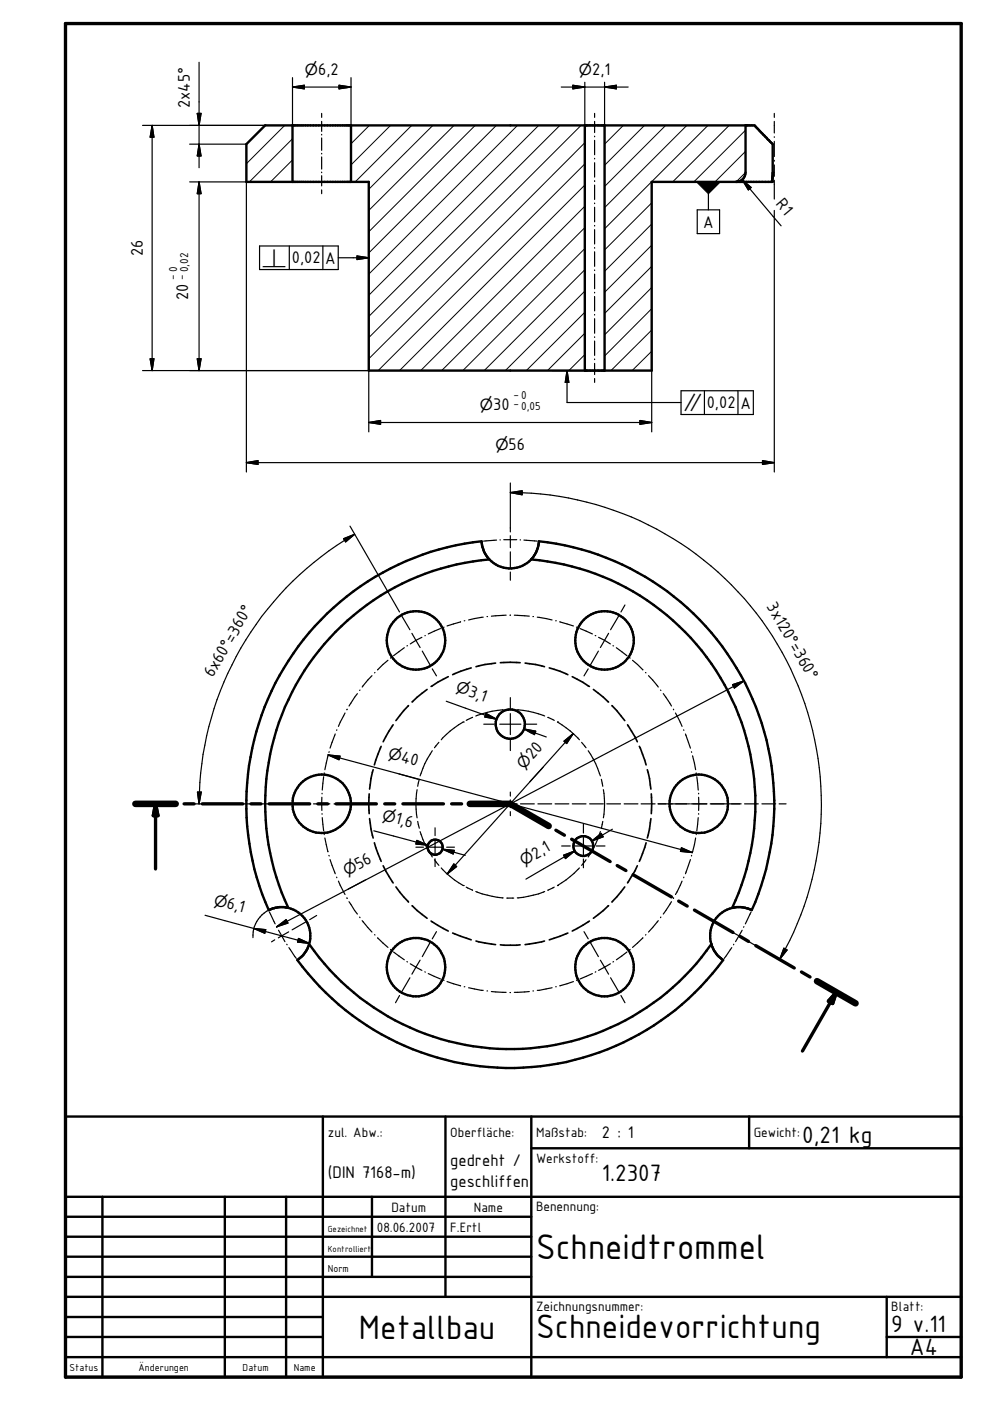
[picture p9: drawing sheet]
<svg xmlns="http://www.w3.org/2000/svg" width="210mm" height="297mm" viewBox="0 0 210 297" stroke-linecap="round" stroke-linejoin="round" font-family="sans-serif">
<g fill="none" stroke="#000" stroke-width=".35">
<path d="M80.8 158.2l-1.4 4M83.4 153.7l-2.2 3.6M86.6 149.6l-2.7 3.2M90.6 146.2l-3.2 2.6M95 143.5l-3.6 2M99.9 141.6l-3.9 1.4M105.1 140.6l-2.3 .3-1.9 .5M106.1 140.5h4.2M111.3 140.6l2.2 .3 1.9 .5M116.5 141.6l2.2 .7 1.7 .7M121.3 143.5l3.7 2M125.8 146.2l3.2 2.6"/>
<path d="M129.8 149.6l2.7 3.2M133.1 153.7l2 3.6M135.6 158.2l1.4 4M78.3 168.3v4.2M78.4 173.6l.3 2.2 .4 1.9M79.1 163.2l-.4 1.9-.3 2.2M79.4 178.7l1.4 3.9M137 178.7l-1.4 3.9M137.2 163.2l.5 1.9 .3 2.2M138 173.6l-.3 2.2-.5 1.9M138.1 168.3v4.2M81.2 183.6l2.2 3.6"/>
<path d="M83.9 188l2.7 3.3M87.4 192l3.2 2.7M91.4 195.3l3.6 2.1M96 197.8l3.9 1.5M100.9 199.5l4.2 .8M115.4 199.5l-4.1 .8M120.4 197.8l-3.9 1.5M125 195.3l-3.7 2.1M129 192l-3.2 2.7M132.5 188l-2.7 3.3M135.1 183.6l-2 3.6M106.1 200.3h4.2"/>
</g>
<g fill="none" stroke="#000" stroke-width=".51">
<path d="M52.2 30.6l4-4h103.8l3.8 4v7.3l-.2 .7h-25.4v40h-60v-40h-26zM62 26.6v12M74.4 26.6v12M124 26.6v52M128.2 26.6v52M158.1 26.6v10a2 2 0 0 1-2.1 2M163.7 38.4h.1M103.8 118.6a6.1 6.1 0 0 0 9.9-1.7l.6-2.1a56 56 0 0 1 45.1 78.2l-.9-.4-1.4-.3-1.9 .2M103.8 118.6a5.9 5.9 0 0 1-1.7-3.8 55.9 55.9 0 0 0-45.1 78.2l.9-.4 1.4-.3 1.8 .2M103.8 118.6a52 52 0 0 0-42.7 73.9M112.6 118.6a52 52 0 0 1 42.6 73.9M61.1 192.5a6 6 0 0 1 4.4 7.7"/>
<path d="M155.2 192.5a6 6 0 0 0-4.4 7.7M65.5 200.2a6.1 6.1 0 0 1-1.8 2.8l-.7 .5a55.9 55.9 0 0 0 90.3 0l-1.3-1.1-.6-.9-.6-1.3M65.5 200.2a51.9 51.9 0 0 0 85.3 0M13.9 236.7h189.9v55.3h-189.9zM68.5 236.7v55.3M94.4 236.7v38.3M112.6 236.7v55.3M158.8 236.7v6.8M13.9 258h98.7M13.9 253.7h189.9M21.7 253.7v38.3M47.7 253.7v38.3"/>
<path d="M60.7 253.7v38.3M78.9 253.7v17M112.6 243.5h91.2M13.9 262.2h98.7M13.9 266.4h98.7M13.9 270.7h98.7M13.9 275h189.9M13.9 279.2h54.6M188 275v12.7M13.9 283.5h54.6M13.9 287.7h189.9M188 283.5h15.8"/>
<circle cx="88.2" cy="135.8" r="6.2"/>
<circle cx="128.2" cy="135.8" r="6.2"/>
<circle cx="108.2" cy="153.5" r="3.1"/>
<circle cx="68.2" cy="170.4" r="6.2"/>
<circle cx="92.3" cy="179.6" r="1.6"/>
<circle cx="123.7" cy="179.4" r="2.12"/>
<circle cx="148.2" cy="170.4" r="6.2"/>
<circle cx="88.2" cy="205.1" r="6.2"/>
<circle cx="128.2" cy="205.1" r="6.2"/>
</g>
<g fill="#000">
<circle cx="124" cy="26.6" r=".25"/>
<circle cx="158.1" cy="26.6" r=".25"/>
<circle cx="163.6" cy="38.6" r=".25"/>
<circle cx="163.6" cy="38.5" r=".25"/>
<circle cx="163.7" cy="38.5" r=".25"/>
<circle cx="124" cy="78.6" r=".25"/>
</g>
<g fill="none" stroke="#000" stroke-width=".71">
<path d="M13.9 5h189.9v287h-189.9zM28.7 170.4h8.6M33 170.4l.5 2.5h-1zM33 170.4v13.8M39 170.4h2.1M42.9 170.4h8.6M53.2 170.4h2.1M57.1 170.4h8.6M67.4 170.4h2.1M71.2 170.4h8.6M81.6 170.4h2.1M85.4 170.4h8.6"/>
<path d="M95.8 170.4h2.1M99.6 170.4h8.6l8.1 4.7M117.9 176l1.8 1.1M121.2 177.9l8.2 4.8M130.9 183.5l1.8 1.1M134.2 185.5l8.2 4.7M143.9 191.1l1.8 1M147.2 193l8.2 4.7M156.9 198.5l1.8 1.1M160.2 200.5l8.2 4.7M169.9 206.1l1.8 1M173.2 208l8.2 4.7"/>
<path d="M177.3 210.4l-.8 2.4-.9-.5zM177.3 210.4l-7.2 12.4"/>
</g>
<path d="M28.7 170.4h8.6M99.6 170.4h8.6l8.1 4.7M173.2 208l8.2 4.7" fill="none" stroke="#000" stroke-width="1.4"/>
<g fill="#000">
<path d="M62 18.5l2.5-.4v.7zM71.9 18.1l2.5 .4-2.5 .3zM121.5 18.1l2.5 .4-2.5 .3zM128.2 18.5l2.5-.4v.7zM32.3 26.6l.3 2.5h-.8zM41.8 24h.8l-.4 2.6zM42.2 30.6l.4 2.5h-.8zM147.7 38.6h5l-2.5 2.5zM157.4 38.1l1.9 1.7-.6 .5zM42.2 38.6l.4 2.5h-.8zM75.7 54.3l2.5 .4-2.5 .3zM31.8 76.1h.8l-.3 2.5z"/>
<path d="M41.8 76.1h.8l-.4 2.5zM52.2 98.1l2.5-.4v.8zM78.2 89.6l2.5-.4v.8zM120.2 78.6l.4 2.5h-.8zM135.7 89.2l2.5 .4-2.5 .4zM161.7 97.7l2.5 .4-2.5 .4zM72.9 114.2l2.3-.9-1.9 1.6zM108.2 104.4l2.5-.3v.8zM103 151.3l2.3 1.2-2.5-.5zM111.1 154.6l2.5 .4-.3 .8zM119.6 157.1l1.9-1.6-1.4 2.1zM155.3 145.2l2.4-.8-2 1.5z"/>
<path d="M33 170.4l.5 2.5h-1zM41.9 167.9h.8l-.5 2.5zM69.6 160.1l2.5 .2-.2 .8zM88.4 178.2l2.3 1-2.5-.3zM125.5 178.3l2-1.6 .4 .7zM53.8 196.8l2.5 .3-.2 .8zM58.6 196.5l2.1-1.5 .3 .7zM63.3 199l2.3 1-2.5-.3zM96.2 183.2l.6 .5-2 1.6zM93.8 180l2.5 .3-.2 .8zM119.5 181.3l2.3-.9-1.9 1.6zM144.5 179.7l2.3 1.1-2.5-.3z"/>
<path d="M166.2 201l.7 .4-1.6 2zM177.3 210.4l-.8 2.4-.9-.5z"/>
</g>
<g fill="none" stroke="#000" stroke-width=".21">
<path d="M60.4 26.6l-8.2 8.1M62 38.4l-.2 .2M62 33.9l-4.6 4.7M62 29.4l-9.1 9.2M78.3 26.6l-3.9 3.9M82.8 26.6l-8.4 8.4M87.3 26.6l-12 12M91.8 26.6l-13.6 13.5M96.3 26.6l-18.1 18M100.8 26.6l-22.6 22.5M105.2 26.6l-27 27M109.7 26.6l-31.5 31.5"/>
<path d="M114.2 26.6l-36 36M118.7 26.6l-40.5 40.5M123.2 26.6l-45 45M124 39.2l-39.3 39.4M124 34.8l-43.8 43.8M124 30.3l-45.8 45.8M132.2 26.6l-4 4M136.7 26.6l-8.5 8.5M141.1 26.6l-12.9 12.9M145.6 26.6l-17.4 17.4M150.1 26.6l-21.9 21.9M154.6 26.6l-12 12"/>
<path d="M158.1 36.6l-2 2M158.1 32.1l-6.5 6.5M158.1 27.6l-11 11M124 57.2l-21.3 21.4M124 52.7l-25.9 25.9M124 48.3l-30.4 30.3M124 43.7l-34.8 34.9M138.2 56.5l-10 10M138.2 52l-10 10M138.2 43l-10 10M138.2 47.5l-10 10M124 61.7l-16.9 16.9"/>
<path d="M124 75.2l-3.4 3.4M124 70.7l-7.9 7.9M124 66.2l-12.4 12.4M138.2 61l-10 10M138.2 74.5l-4.2 4.1M138.2 70l-8.7 8.6M138.2 65.4l-10 10.1"/>
</g>
<g fill="none" stroke="#000" stroke-width=".25">
<path d="M42.2 13.2v22.4M62 18.5l2.5-.4v.7zM62 18.5h12.4M62 16.5v10.1M71.9 18.1l2.5 .4-2.5 .3zM74.4 16.5v10.1M119 18.5h14.2M121.5 18.1l2.5 .4-2.5 .3zM124 17.4v9.2M128.2 18.5l2.5-.4v.7zM128.2 17.4v9.2M30.2 26.6h26"/>
<path d="M32.3 26.6l.3 2.5h-.8zM32.3 26.6v52M40.2 38.6h12v61.5M40.2 30.6h12M41.8 24h.8l-.4 2.6zM42.2 30.6l.4 2.5h-.8zM42.2 38.6l.4 2.5h-.8zM42.2 38.6v40M68.2 24v.9M68.2 25.7v2.2M68.2 28.5v.1M68.2 29.3v2.6"/>
<path d="M68.2 32.5v.1M68.2 33.3v2.6M68.2 36.5v.1M68.2 37.3v2.1M126.1 24v.9M126.1 25.7v2.4M126.1 28.9v.1M126.1 29.8v3M126.1 33.6v.1M126.1 34.5v3M126.1 38.3v.2M126.1 39.2v3.1"/>
<path d="M147.7 38.6h5l-2.5 2.5zM157.4 38.1l1.9 1.7-.6 .5zM157.4 38.1l8.2 9.8M164.2 24v.9M164.2 25.7v2.5M164.2 29v.1M164.2 30v3.2M164.2 34v.2M164.2 35v2.4M164.2 38.2v4M55 52.2h16.7v4.9h-16.7zM61.3 52.2v4.9"/>
<path d="M68.2 40.3v.8M68.5 52.2v4.9M71.7 54.7h6.5M75.7 54.3l2.5 .4-2.5 .3zM126.1 43.1v.1M126.1 43.9v3.1M126.1 47.8v.1M126.1 48.7v3M126.1 52.5v.1M126.1 53.4v3.1M126.1 57.2v.2M126.1 58.1v3.1"/>
<path d="M147.8 44.5h4.8v5h-4.8zM150.2 41.1v3.4M164.2 44.6v55.5M30.2 78.6h48v13M31.8 76.1h.8l-.3 2.5zM41.8 76.1h.8l-.4 2.5zM117.1 78.6h8.9M120.2 78.6l.4 2.5h-.8zM120.2 78.6v6.7h24.2M126.1 62v.1M126.1 62.9v3M126.1 66.7v.1"/>
<path d="M126.1 67.6v3.1M126.1 71.4v.1M126.1 72.3v3.1M126.1 76.1v.1M126.1 77v2.4M126.2 78.6h2M138.2 78.6v13M52.2 98.1l2.5-.4v.8zM52.2 98.1h112M78.2 89.6l2.5-.4v.8zM78.2 89.6h60M126.1 80.3v.8"/>
<path d="M135.7 89.2l2.5 .4-2.5 .4zM144.4 82.8h15.3v5.1h-15.3zM149.4 82.8v5.1M156.5 82.8v5.1M161.7 97.7l2.5 .4-2.5 .4zM72.9 114.2l2.3-.9-1.9 1.6zM74.2 111.5l10.5 18.3M75.2 113.3a66.1 66.1 0 0 0-33 57.1M84.5 119.7l-.1 .1M87.9 118.2l-2.7 1.2M88.7 117.9l-.1 .1M92.2 116.8l-2.8 .9"/>
<path d="M93 116.5l-.1 .1M96.6 115.7l-2.9 .6M97.3 115.5h.2M101 114.9l-2.8 .4M101.7 114.8h.1M105.3 114.5l-2.8 .2M106 114.5h.1M106.8 114.4h2.8M108.2 104.4l2.5-.3v.8zM108.2 102.4v10.4M108.2 113.6v2.5M108.2 117v3.4"/>
<path d="M108.2 104.4a66 66 0 0 1 57.1 99M110.3 114.5h.1M111.1 114.5l2.8 .2M114.6 114.8h.1M115.4 114.9l2.8 .4M119 115.5h.1M119.8 115.7l2.8 .6M123.4 116.5v.1M124.2 116.8l2.8 .9M127.7 117.9l.1 .1M128.5 118.2l2.7 1.2M131.9 119.7l.1 .1"/>
<path d="M63 137.4l-1.7 2.4M63.5 136.7v.1M65.8 133.8l-1.8 2.3M66.4 133.2l-.1 .1M69 130.5l-2.1 2.1M69.6 129.9l-.1 .1M72.3 127.4l-2.2 2M73 126.9l-.1 .1M75.9 124.7l-2.4 1.7M76.6 124.2h-.1M79.8 122.2l-2.6 1.6M80.5 121.8h-.1"/>
<path d="M82.3 140l-2.2 2M82.9 139.4l-.1 .1M83.7 120.1l-2.6 1.3M85.1 130.5l1.8 3M85.7 137.3l-2.3 1.7M86.4 136.9h-.1M87.3 134.3l.9 1.5M88.2 135.8l.9 1.5M88.2 135.8l-1.2 .7M89.5 135.1l-1.3 .7M89.5 138l1.7 3.1M90.2 134.7l-.1 .1"/>
<path d="M93.4 133.3l-2.6 1.1M94.1 133h-.1M97.7 131.8l-2.9 .9M98.4 131.6h.2M102.4 130.9l-3 .5M103.3 130.7h.1M107.3 130.4l-3.1 .2M108.1 130.4h.1M108.2 121.3v1.7M109.1 130.4l3.1 .2M113 130.7h.1M113.9 130.9l3.2 .5"/>
<path d="M117.8 131.6h.1M118.7 131.8l2.9 .9M122.2 133h.1M123 133.3l2.6 1.1M126.2 134.7l.1 .1M126.9 138l-1.8 3.1M126.9 135.1l1.3 .7M128.2 135.8l-.9 1.5M128.2 135.8l1.2 .7M129 134.3l-.8 1.5M130 136.9h.1M130.7 137.3l2.2 1.7"/>
<path d="M131.2 130.5l-1.7 3M132.5 128.3l-.8 1.5M132.6 120.1l2.7 1.3M133.5 139.4l.1 .1M134.1 140l2.2 2M135.9 121.8h.1M136.6 122.2l2.5 1.6M139.7 124.2h.2M140.5 124.7l2.3 1.7M143.4 126.9l.1 .1M144.1 127.4l2.2 2M146.8 129.9l.1 .1"/>
<path d="M147.4 130.5l2.1 2.1M149.9 133.2l.2 .1M150.5 133.8l1.9 2.3M152.9 136.7v.1M153.4 137.4l1.6 2.4M53.6 157.9l-.6 2.9M53.8 157.1v.1M54.8 153.5l-.8 2.9M55.1 152.7v.1M56.4 149.3l-1.1 2.7M56.7 148.5v.1M58.3 145.1l-1.3 2.7"/>
<path d="M58.6 144.4v.1M60.5 141.1l-1.5 2.6M60.9 140.4v.1M69.8 159.4l-.1 .1M71.1 155.6l-1.1 3M71.4 154.7v.2M73.2 151.2l-1.4 2.8M73.6 150.4l-.1 .1M75.8 147.1l-1.8 2.6M76.3 146.3l-.1 .1M78.9 143.3l-2.1 2.4M79.5 142.6l-.1 .1"/>
<path d="M91.7 159.2l-.5 .7a17.4 17.4 0 0 0-2.1 4.6M91.7 141.8l.8 1.5M93 157.4l-.9 1.1M94.6 148.7l10.7 3.8M98.2 153.1h.1M98.2 153.1l-2.7 1.9-1.9 1.8M100.2 152.1h.1M100.2 152.1l-1.4 .6M102.6 153.5h2.2M102.9 151.6l2.4 .9M103 151.3l2.3 1.2-2.5-.5zM106 153.5h4.4"/>
<path d="M106.7 150.5l-2.3 .3-3.5 1M107.4 150.5h1.5M108.2 147.9v2.3M108.2 151.3v4.4M108.2 156.9v2.2M109.7 150.5l2.3 .3 3.5 1M111.1 154.6l2.5 .4-.3 .8zM111.1 154.6l1.8 .6M111.1 154.6l2.5 .4-.2 .5M111.1 154.6l1.6 .8M111.5 153.5h2.3M113.1 155.3l2.7 1"/>
<path d="M116.2 152.1h.1M116.2 152.1l1.3 .6M118.2 153.1h.1M118.2 153.1l2.7 1.9 2 1.8M119.6 157.1l1.9-1.6-1.4 2.1zM121.5 155.5l-26.7 29.8M123.3 157.4l.9 1.1M124.7 159.2l1.6 2.7 1 2.6M124.7 141.8l-.9 1.5M136.9 142.6v.1M137.5 143.3l2.1 2.4M140 146.3l.1 .1"/>
<path d="M140.6 147.1l1.8 2.6M142.8 150.4v.1M143.2 151.2l1.4 2.8M144.9 154.7l.1 .2M145.3 155.6l1.1 3M146.6 159.4v.1M155.3 145.2l2.4-.8-2 1.5zM155.4 140.4l.1 .1M155.9 141.1l1.5 2.6M157.7 144.4l.1 .1M157.7 144.4l-99.1 52.1M158.1 145.1l1.3 2.7"/>
<path d="M159.7 148.5v.1M160 149.3l1 2.7M161.3 152.7v.1M161.5 153.5l.9 2.9M162.6 157.1v.1M162.7 157.9l.6 2.9M40.2 170.4h21.1M41.9 167.9h.8l-.5 2.5zM52.2 171.4l.2 3M52.2 170.6v.1M52.3 166.9l-.1 3M52.4 175.1v.2"/>
<path d="M52.4 166.1v.1M52.5 176l.4 2.9M52.8 162.4l-.3 3M52.9 161.5v.2M53 179.7v.1M62.1 170.4h3.5M66.5 170.4h3.4M68.2 169v2.8M68.3 168.2v.1M68.3 172.5v.1M68.3 173.4l.3 2.7M68.6 164.7l-.3 2.8"/>
<path d="M68.7 163.9v.1M68.7 176.9v.1M68.9 177.7l.7 2.9M69.6 160.1l2.5 .2-.2 .8zM69.6 160.3l-.7 2.9M69.6 160.1l77.2 20.7M70.8 170.4h3.5M75.2 170.4h1.7M79.2 176.1l11.5 3.1M84.6 164.1l4.1 1.1M88.2 179.6h1.6M88.3 178.6l2.4 .6"/>
<path d="M88.4 178.2l2.3 1-2.5-.3zM88.4 167.4l-.2 3 .2 3M88.6 174.2l.3 1.4M88.9 165.2l-.3 1.5M89.1 176.3l1 2.6 1.6 2.8M90.6 179.6h3.3M92.2 175.5v1.7M92.2 178v3.3M94.7 179.6h1.7M105.7 170.4h.8M107.4 170.4h2.2M108.2 167.9v.9"/>
<path d="M108.2 169.6v1.6M108.2 172.1v.8M110.4 170.4h2.9M114 170.4h3M115.1 162.7l-2.7 3M117.7 170.4h2.9M119.1 179.4h1.8M121.3 170.4h2.9M121.8 179.4h3.7M123.7 174.8v1.8M123.7 177.5v3.7M125 170.4h2.9"/>
<path d="M125.5 178.3l2-1.6 .4 .7zM126.4 179.4h1.9M127.3 176.3l-1 2.6-1.6 2.8M127.5 165.2l.3 1.5M127.8 174.2l-.3 1.4M127.9 167.4l.3 3-.3 3M128.7 170.4h2.9M129.8 175.8l-4.3 2.5M132.3 170.4h3M135.9 170.4h3M139.5 170.4h6.7M144.5 179.7l2.3 1.1-2.5-.3z"/>
<path d="M146.4 170.4h3.5M146.9 160.3l.6 2.9M147.5 177.7l-.6 2.9M147.6 163.9v.1M147.6 176.9v.1M147.7 164.7l.3 2.8M148 173.4l-.3 2.7M148.1 168.2v.1M148.1 172.5v.1M148.1 169v2.8M150.6 170.4h6.5M157.9 170.4h2.9"/>
<path d="M161.5 170.4h3M163.4 179.7v.1M163.4 161.5v.2M163.6 162.4l.3 3M163.9 176l-.4 2.9M164 166.1v.1M164 175.1v.2M164 166.9l.2 3M164.2 170.6v.1M164.2 171.4l-.2 3M165.2 170.4h1.5M43.5 194.1l10.3 2.7"/>
<path d="M53.1 180.5l.7 2.9M53.8 196.8l2.5 .3-.2 .8zM53.8 196.8l11.8 3.2M53.9 184.1v.1M54.1 185l.9 2.7M55.2 188.5v.1M55.5 189.3l1.1 2.6M56.8 192.6l.1 .1M57.1 193.3l1.2 2.6M58.3 199.3l-.7 .4M58.6 196.5l2.1-1.5 .3 .7zM58.6 196.5l.1 .1"/>
<path d="M59.1 197.2l.6 1.2M59.7 198.4l-.7 .4M59.7 198.4l.7 1.2M61.1 192.5a6.1 6.1 0 0 0-7.5 6.3M61.2 197.6l-1.5 .8M63.3 199l2.3 1-2.5-.3zM64.9 195.4l-3 1.7M67.1 194.1l-1.4 .9M69.7 181.4l.1 .1M70 182.2l1.1 3.1M71.4 186v.1M71.8 186.8l1.4 2.9"/>
<path d="M73.5 190.4l.1 .1M74 191.2l1.8 2.6M76.2 194.4l.1 .2M76.8 195.2l2.1 2.4M77.5 186.6l-3.7 1.9M79.4 198.2h.1M80.1 198.8l2.2 2.1M91.2 199.8l-1.7 3M92.1 182.3l.9 1.2M92.2 182.1v1.6M92.5 197.5l-.8 1.6M93.6 184l2.8 2.6 1.8 1.1"/>
<path d="M93.8 180l2.5 .3-.2 .8zM93.8 180l4.8 1.4M96.2 183.2l.6 .5-2 1.6zM98.2 187.7h.1M98.8 188.1l1.4 .7M100.9 189a21.3 21.3 0 0 0 5.8 1.4M107.4 190.4h1.5M115.5 189l-2.4 .8-3.4 .6M117.5 188.1l-1.3 .7M118.2 187.7h.1M119.5 181.3l2.3-.9-1.9 1.6zM121.8 180.4l-2.1 1.3"/>
<path d="M121.8 180.4l-10.3 6M122.9 184l-2.9 2.6-1.8 1.1M123.7 182.1v1.9M123.8 197.5l.9 1.6M124.2 182.3l-.9 1.2M125.1 199.8l1.8 3M136.3 198.8l-2.2 2.1M136.9 198.2h.1M139.6 195.2l-2.1 2.4M140.1 194.4l-.1 .2M142.4 191.2l-1.8 2.6M142.8 190.4v.1"/>
<path d="M144.6 186.8l-1.4 2.9M145 186l-.1 .1M146.4 182.2l-1.1 3.1M146.6 181.4v.1M149.2 194.1l1.5 .9M151.5 195.4l2.9 1.7M155.2 197.6l1.5 .8M156.7 198.4l.7 .4M156.7 198.4l-.7 1.2M157.4 197.2l-.7 1.2M157.7 196.5l-.1 .1M158.1 199.3l8.9 5.1"/>
<path d="M159.3 193.3l-1.3 2.6M159.6 192.6l-.1 .1M160.9 189.3l-1 2.6M161.2 188.5l-.1 .1M162.2 185l-.8 2.7M162.4 184.1v.1M163.2 180.5l-.6 2.9M60.8 200.2l.1 .1M61.3 200.9l1.5 2.3M63.2 203.8h.1M63.7 204.4l1.8 2.2M66 207.2l.1 .1"/>
<path d="M66.5 207.9l2.1 2.1M69.1 210.5l.1 .1M69.7 211.1l2.2 2M72.5 213.5l.1 .1M73.2 214.1l2.3 1.8M76.1 216.3l.1 .1M76.8 216.8l2.5 1.6M79.9 218.7l.2 .1M80.7 219.2l2.6 1.4M82.8 201.3l.1 .1M83.4 201.8l2.3 1.7M84.7 211.1l-.8 1.5"/>
<path d="M86.3 203.9l.1 .1M86.9 207.3l-1.8 3.1M87 204.3l1.2 .8M88.2 205.1l-.9 1.4M88.2 205.1l1.3 .6M89.1 203.6l-.9 1.5M90.1 206l.1 .1M90.8 206.4l2.6 1.2M94 207.8l.1 .1M94.8 208.1l2.8 .9M97.6 209h.1M98.4 209.2h.2"/>
<path d="M99.4 209.4l3 .6M103.3 210.1h.1M104.2 210.2l3.1 .2M108.1 210.4h.1M112.2 210.2l-3.1 .2M113 210.1h.1M117.1 209.4l-3.2 .6M117.8 209.2h.1M121.6 208.1l-2.9 .9M122.3 207.8l-.1 .1M125.6 206.4l-2.6 1.2M126.3 206l-.1 .1"/>
<path d="M127.3 203.6l.9 1.5M128.2 205.1l.8 1.4M128.2 205.1l-1.3 .6M129.4 204.3l-1.2 .8M129.5 207.3l1.7 3.1M130.1 203.9l-.1 .1M131.7 211.1l.8 1.5M132.9 201.8l-2.2 1.7M133.6 201.3l-.1 .1M135.7 219.2l-2.6 1.4M136.4 218.7l-.1 .1M139.5 216.8l-2.4 1.6"/>
<path d="M140.3 216.3l-.1 .1M143.2 214.1l-2.3 1.8M143.9 213.5l-.1 .1M146.6 211.1l-2.2 2M147.3 210.5l-.1 .1M149.8 207.9l-2 2.1M150.4 207.2l-.1 .1M152.7 204.4l-1.8 2.2M153.2 203.8h-.1M155.2 200.9l-1.7 2.3M155.6 200.2l-.1 .1M166.2 201l.7 .4-1.6 2z"/>
<path d="M83.9 220.9h.2M84.7 221.3l2.7 1.1M88.1 222.7l.2 .1M88.9 223l2.8 .9M92.4 224.2h.1M93.3 224.4l2.8 .7M96.9 225.3h.1M97.7 225.4l2.9 .5M101.3 226h.1M102.2 226.1l2.9 .2M105.9 226.4h.1M106.7 226.4h3"/>
<path d="M110.4 226.4h.1M114.2 226.1l-2.9 .2M115.1 226h-.2M118.7 225.4l-2.9 .5M119.5 225.3h-.1M123.1 224.4l-2.8 .7M124 224.2h-.2M127.4 223l-2.8 .9M128.3 222.7l-.2 .1M131.7 221.3l-2.8 1.1M132.4 220.9h-.1"/>
</g>
<text font-size="8.1" x="113.7" y="267">Schneidtrommel</text>
<g font-size="7.7">
<text x="76.1" y="283.8">Metallbau</text>
<text x="113.7" y="283.7">Schneidevorrichtung</text>
</g>
<g font-size="5.4">
<text x="170.1" y="242.4">0,21 kg</text>
<text x="127.6" y="250.4">1.2307</text>
<text x="189" y="282.5">9 v.11</text>
<text x="192.9" y="287.4">A4</text>
</g>
<g font-size="3.9">
<text x="67.4" y="15.8">6,2</text>
<text x="125.6" y="15.8">2,1</text>
<text x="40.3" y="22.9" transform="rotate(-90 40.3 22.9)">2x45°</text>
<text x="164.4" y="43.3" transform="rotate(50 164.4 43.3)">R1</text>
<text x="149.1" y="48.3">A</text>
<text x="30.3" y="54.4" transform="rotate(-90 30.3 54.4)">26</text>
<text x="61.8" y="55.7">0,02</text>
<text x="69" y="55.9">A</text>
<text x="39.9" y="63.7" transform="rotate(-90 39.9 63.7)">20</text>
<text x="104.6" y="87">30</text>
<text x="149.9" y="86.4">0,02</text>
<text x="157" y="86.7">A</text>
<text x="107.8" y="95.5">56</text>
<text x="162.5" y="128.6" transform="rotate(60 162.5 128.6)">3x120°=360°</text>
<text x="45.1" y="143.8" transform="rotate(-60 45.1 143.8)">6x60°=360°</text>
<text x="99.1" y="147.5" transform="rotate(20 99.1 147.5)">3,1</text>
<text x="84.8" y="161.5" transform="rotate(15 84.8 161.5)">40</text>
<text x="113" y="161.2" transform="rotate(-48 113 161.2)">20</text>
<text x="83.6" y="174.6" transform="rotate(15 83.6 174.6)">1,6</text>
<text x="76" y="184.4" transform="rotate(-28 76 184.4)">56</text>
<text x="113.5" y="182.2" transform="rotate(-30 113.5 182.2)">2,1</text>
<text x="47.9" y="192.5" transform="rotate(15 47.9 192.5)">6,1</text>
<text x="127.6" y="241.3">2 : 1</text>
<text x="69.5" y="249.9">(DIN 7168-m)</text>
<text x="95.5" y="247.3">gedreht /</text>
<text x="95.5" y="251.7">geschliffen</text>
</g>
<g font-size="3.3">
<text x="64.6" y="15.8">⌀</text>
<text x="122.7" y="15.8">⌀</text>
<text x="55.5" y="56.6">⟂</text>
<text x="101.8" y="87">⌀</text>
<text x="144.9" y="87.2">∥</text>
<text x="105" y="95.5">⌀</text>
<text x="96.5" y="146.6" transform="rotate(20 96.5 146.6)">⌀</text>
<text x="82.1" y="160.7" transform="rotate(15 82.1 160.7)">⌀</text>
<text x="111.1" y="163.3" transform="rotate(-48 111.1 163.3)">⌀</text>
<text x="80.9" y="173.9" transform="rotate(15 80.9 173.9)">⌀</text>
<text x="73.5" y="185.7" transform="rotate(-28 73.5 185.7)">⌀</text>
<text x="111.1" y="183.6" transform="rotate(-30 111.1 183.6)">⌀</text>
<text x="45.2" y="191.8" transform="rotate(15 45.2 191.8)">⌀</text>
</g>
<g font-size="3.1">
<text x="69.5" y="241.1">zul. Abw.:</text>
<text x="95.5" y="241.1">Oberfläche:</text>
<text x="113.7" y="241.1">Maßstab:</text>
<text x="159.8" y="241.1">Gewicht:</text>
<text x="113.7" y="246.5">Werkstoff:</text>
<text x="83" y="257">Datum</text>
<text x="100.5" y="257">Name</text>
<text x="113.7" y="256.7">Benennung:</text>
<text x="79.9" y="261.2">08.06.2007</text>
<text x="95.5" y="261.2">F.Ertl</text>
<text x="113.7" y="278">Zeichnungsnummer:</text>
<text x="189" y="277.9">Blatt:</text>
</g>
<g font-size="2.6">
<text x="37.3" y="59.3" transform="rotate(-90 37.3 59.3)">-0</text>
<text x="39.2" y="59.3" transform="rotate(-90 39.2 59.3)">-</text>
<text x="39.9" y="57.7" transform="rotate(-90 39.9 57.7)">0,02</text>
<text x="108.9" y="86.2">-</text>
<text x="108.9" y="84.3">-0</text>
<text x="110.5" y="87">0,05</text>
</g>
<g font-size="2.3">
<text x="69.5" y="269.7">Norm</text>
<text x="14.7" y="290.6">Status</text>
<text x="29.4" y="290.6">Änderungen</text>
<text x="51.4" y="290.6">Datum</text>
<text x="62.3" y="290.6">Name</text>
</g>
<g font-size="2">
<text x="69.5" y="261.2">Gezeichnet</text>
<text x="69.5" y="265.5">Kontrolliert</text>
</g>
</svg>
